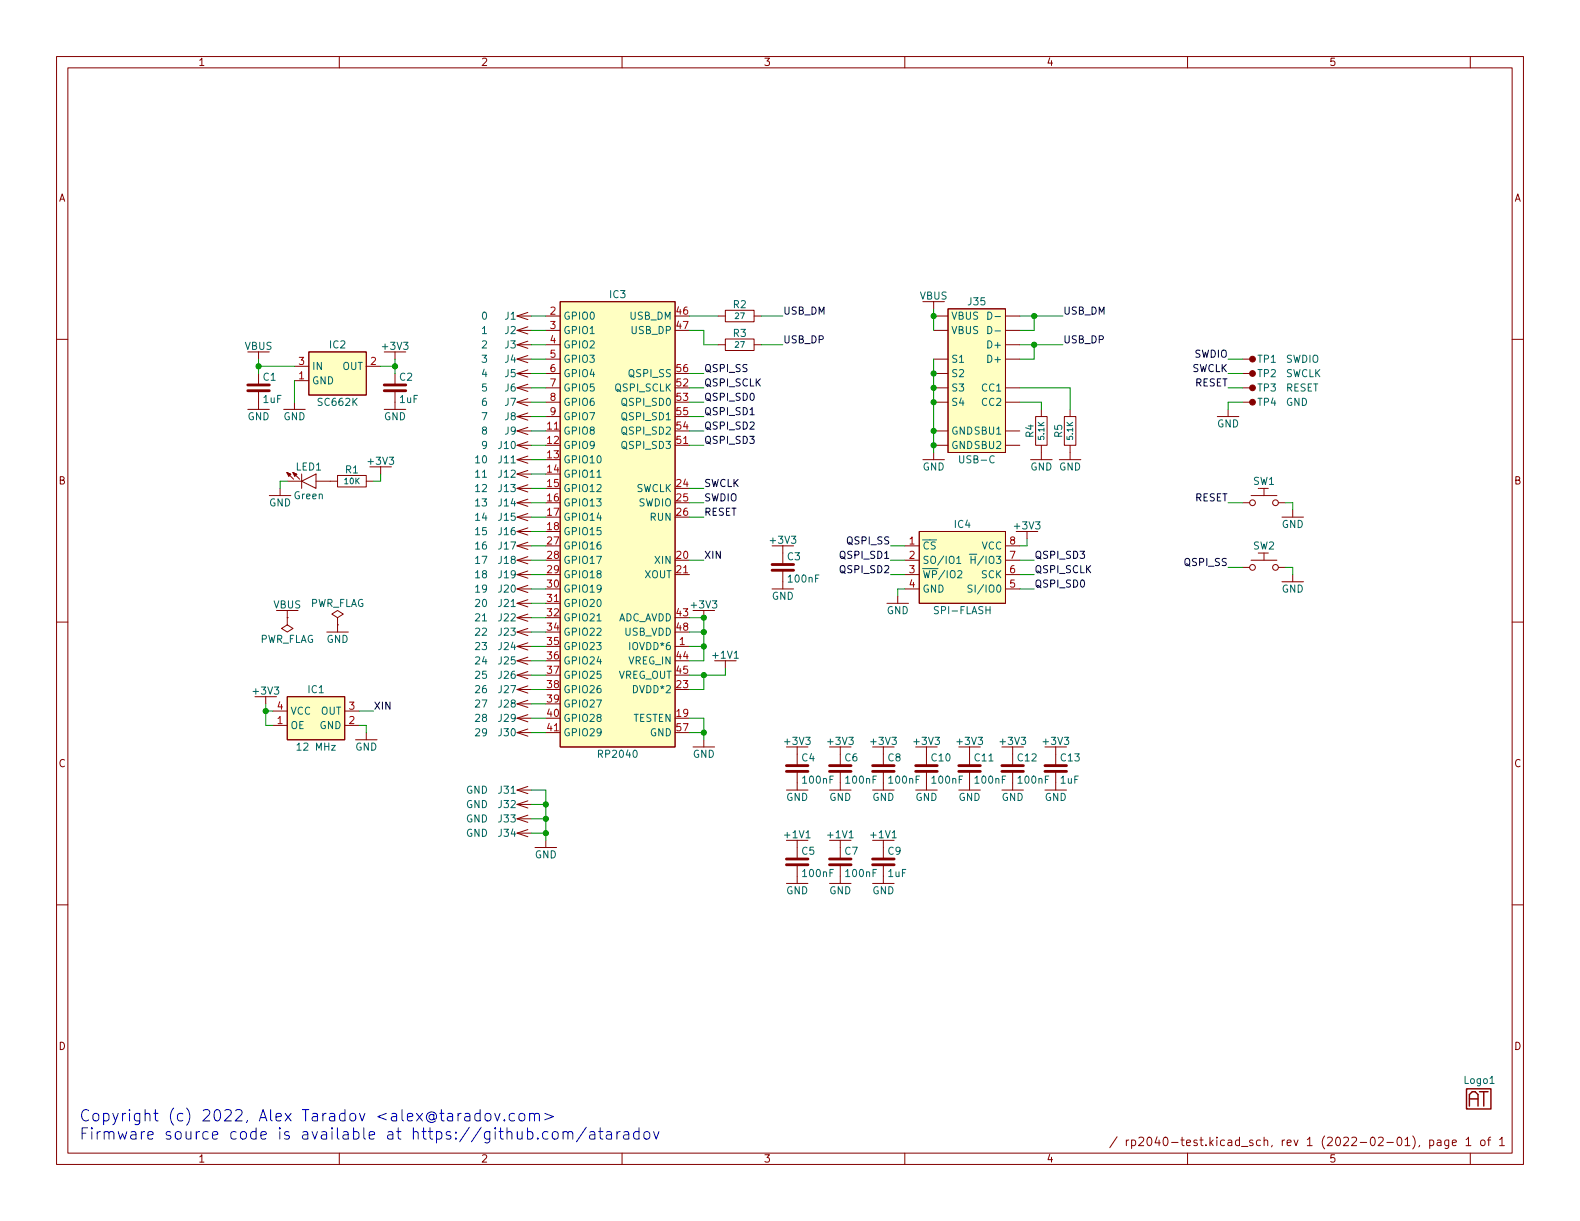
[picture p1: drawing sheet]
<svg xmlns="http://www.w3.org/2000/svg" width="279mm" height="216mm" viewBox="0 0 279 216" stroke-linecap="round" stroke-linejoin="round" font-family="sans-serif">
<g fill="none" stroke="#840000" stroke-width=".18">
<path d="M10 10h259.4v195.9h-259.4zM12 12h255.4v191.9h-255.4zM60 10v2M110 10v2M160 10v2M210 10v2M260 10v2M10 60h2M91.4 55.9l1.9 .6M91.4 55.9h2.6M91.4 58.4l1.9 .7M91.4 58.4h2.6"/>
<path d="M93.3 55.2l-1.9 .7M93.3 57.8l-1.9 .6M96.5 55.9h2.6M96.5 58.4h2.6M99.1 53.3h20.3v78.8h-20.3zM127 55.9h1.3M128.3 54.9h5v2h-5zM128.3 59.9h5v2.1h-5zM133.3 55.9h1.3M165.1 53.3v1.3M165.1 55.9h2.5M165.1 58.4h2.5"/>
<path d="M167.6 54.6h10.2v25.4h-10.2zM177.8 55.9h2.5M177.8 58.4h2.5M267.4 60h2M43.8 72.4h3.8M45.7 62.2v1.3M45.7 66v1.9M45.7 69.2v3.2M50.2 72.4h3.8M52.1 71.1v1.3M52.1 67.3h2.5M52.1 64.8h2.5"/>
<path d="M54.6 62.2h10.2v7.7h-10.2zM64.8 64.8h2.5M67.9 72.4h3.9M69.8 62.2v1.3M69.8 66v1.9M69.8 69.2v3.2M91.4 66l1.9 .7M91.4 66h2.6M91.4 76.2l1.9 .6M91.4 76.2h2.6M91.4 78.7l1.9 .7M91.4 78.7h2.6"/>
<path d="M91.4 73.7l1.9 .6M91.4 73.7h2.6M91.4 71.1l1.9 .7M91.4 71.1h2.6M91.4 68.6l1.9 .6M91.4 68.6h2.6M91.4 63.5l1.9 .6M91.4 63.5h2.6M91.4 61l1.9 .6M91.4 61h2.6M93.3 65.4l-1.9 .6M93.3 75.6l-1.9 .6"/>
<path d="M93.3 78.1l-1.9 .6M93.3 73l-1.9 .7M93.3 70.5l-1.9 .6M93.3 67.9l-1.9 .7M93.3 62.9l-1.9 .6M93.3 60.3l-1.9 .7M96.5 66h2.6M96.5 76.2h2.6M96.5 73.7h2.6M96.5 71.1h2.6M96.5 68.6h2.6M96.5 63.5h2.6"/>
<path d="M96.5 61h2.6M119.4 78.7h2.5M127 61h1.3M133.3 61h1.3M165.1 66h2.5M165.1 76.2h2.5M165.1 78.7h2.5M165.1 71.1h2.5M165.1 68.6h2.5M165.1 63.5h2.5M177.8 76.2h2.5M177.8 78.7h2.5"/>
<path d="M177.8 71.1h2.5M177.8 68.6h2.5M177.8 63.5h2.5M177.8 61h2.5M183.1 73.7h2.1v5h-2.1zM184.1 72.4v1.3M184.1 78.7v2.6M188.2 73.7h2v5h-2zM189.2 72.4v1.3M189.2 78.7v2.6M215.3 73.7h3.8M217.2 72.4v1.3"/>
<path d="M219.7 66h1.8M219.7 71.1h1.8M219.7 68.6h1.8M219.7 63.5h1.8M47.6 87.6h3.8M49.5 86.4v1.2M50.8 85.1h2.5M51.3 83.9l-.6-.3 .5 .5M51.4 83.9l-.3 .3-.4-.6 .7 .3-.7-.3 1.2 1.1M52.4 83.9l-.6-.3 .4 .5M52.5 83.9l-.4 .3-.3-.6 .7 .3-.7-.3 1.2 1.1M53.3 85.1l2.6-1.3v2.6z"/>
<path d="M53.3 83.8v2.6M55.9 85.1h3.8M59.7 84.1h5.1v2h-5.1zM64.8 85.1h1.2M67.3 82.6v1.2M91.4 86.4l1.9 .6M91.4 86.4h2.6M91.4 83.8l1.9 .7M91.4 83.8h2.6M91.4 81.3l1.9 .6M91.4 81.3h2.6M91.4 88.9l1.9 .6"/>
<path d="M91.4 88.9h2.6M91.4 99.1h2.6M91.4 91.4h2.6M91.4 96.5h2.6M91.4 94l1.9 .6M91.4 94h2.6M91.4 91.4l1.9 .7M91.4 96.5l1.9 .7M91.4 99.1l1.9 .6M93.3 85.7l-1.9 .7M93.3 83.2l-1.9 .6M93.3 80.6l-1.9 .7"/>
<path d="M93.3 88.3l-1.9 .6M93.3 93.3l-1.9 .7M93.3 90.8l-1.9 .6M93.3 95.9l-1.9 .6M93.3 98.4l-1.9 .7M138.4 96.5v3.2M160 99.1h2.6M160 96.5h2.6M162.6 94h15.2v12.7h-15.2zM163.2 81.3h3.8M165.1 80v1.3M177.8 99.1h2.5"/>
<path d="M177.8 96.5h2.5M181.6 94v1.3M182.2 81.3h3.9M187.3 81.3h3.8M219.7 88.9h1.3M221.2 87.6h4.6M221.2 99.1h4.6M223.5 86.4v1.2M223.5 97.8v1.3M226.1 88.9h1.2M226.7 91.4h3.8M228.6 90.2v1.2"/>
<path d="M10 110h2M50.8 109.2v1.3l1 .6-1 .7-1-.7 1-.6M50.8 109.2h.1M50.8 108v1.2M57.8 111.8h3.8M59.7 109.2l1-.6-1-.6-1 .6 1 .6v1.3M59.7 110.5h.1M59.7 110.5v1.3M91.4 106.7h2.6M91.4 101.6h2.6M91.4 104.1h2.6M91.4 111.8h2.6"/>
<path d="M91.4 111.8l1.9 .6M91.4 114.3l1.9 .6M91.4 114.3h2.6M91.4 116.8l1.9 .7M91.4 116.8h2.6M91.4 106.7l1.9 .6M91.4 109.2l1.9 .7M91.4 109.2h2.6M91.4 104.1l1.9 .7M91.4 119.4l1.9 .6M91.4 119.4h2.6M91.4 101.6l1.9 .6"/>
<path d="M93.3 111.1l-1.9 .7M93.3 113.7l-1.9 .6M93.3 116.2l-1.9 .6M93.3 106l-1.9 .7M93.3 108.6l-1.9 .6M93.3 103.5l-1.9 .6M93.3 118.7l-1.9 .7M93.3 101l-1.9 .6M96.5 106.7h2.6M119.4 101.6h2.5M119.4 114.3h2.5M124.5 108v1.2"/>
<path d="M128.3 116.8v1.3M136.5 104.1h3.8M138.4 101v3.1M156.8 106.7h3.9M158.7 105.4v1.3M160 101.6h2.6M160 104.1h2.6M177.8 101.6h2.5M177.8 104.1h2.5M219.7 100.3h1.3M226.1 100.3h1.2M226.7 102.9h3.8"/>
<path d="M228.6 101.6v1.3M267.4 110h2M47 123.2v1.3M48.3 128.3h2.5M48.3 125.7h2.5M50.8 123.2h10.2v7.6h-10.2zM61 128.3h2.5M61 125.7h2.5M62.9 130.8h3.8M64.8 129.5v1.3M91.4 139.7h2.6M91.4 129.5l1.9 .7"/>
<path d="M91.4 129.5h2.6M91.4 139.7l1.9 .6M91.4 121.9l1.9 .7M91.4 121.9h2.6M91.4 127l1.9 .6M91.4 127h2.6M91.4 124.5l1.9 .6M91.4 124.5h2.6M93.3 128.9l-1.9 .6M93.3 139.1l-1.9 .6M93.3 121.3l-1.9 .6M93.3 126.4l-1.9 .6"/>
<path d="M93.3 123.8l-1.9 .7M96.5 129.5h2.6M122.6 132.1h3.8M124.5 130.8v1.3M139.1 139.7h3.8M141 132.1v3.2M141 136.5v3.2M146.7 139.7h3.8M148.6 132.1v3.2M148.6 136.5v3.2M154.3 139.7h3.8M156.2 132.1v3.2"/>
<path d="M156.2 136.5v3.2M161.9 139.7h3.8M163.8 132.1v3.2M163.8 136.5v3.2M169.5 139.7h3.9M171.4 132.1v3.2M171.4 136.5v3.2M177.2 139.7h3.8M179.1 132.1v3.2M179.1 136.5v3.2M184.8 139.7h3.8M186.7 132.1v3.2"/>
<path d="M186.7 136.5v3.2M10 160h2M91.4 147.3l1.9 .7M91.4 147.3h2.6M91.4 144.8l1.9 .6M91.4 144.8h2.6M91.4 142.2l1.9 .7M91.4 142.2h2.6M93.3 146.7l-1.9 .6M93.3 144.1l-1.9 .7M93.3 141.6l-1.9 .6M94.6 149.9h3.8"/>
<path d="M96.5 148.6v1.3M139.1 156.2h3.8M141 148.6v3.2M141 153v3.2M146.7 156.2h3.8M148.6 148.6v3.2M148.6 153v3.2M154.3 156.2h3.8M156.2 148.6v3.2M156.2 153v3.2M267.4 160h2M60 203.9v2"/>
<path d="M110 203.9v2M160 203.9v2M197.5 201l-1.2 1.9M199.2 201.6v1M199.6 201.6h-.3l-.1 .3M200.1 201.6h.4l.3 .3v.4l-.1 .2h-.6M200.1 201.6v1.5M201.4 201.2l.6-.1 .2 .1 .1 .3-1 1.1h1M203 201.1h.2a.81 .81 0 0 1 .6 .6 .81 .81 0 0 1-.3 .8l-.2 .1a.81 .81 0 0 1-.6-.6 .81 .81 0 0 1 .3-.9zM204.6 201l-.3 1.1h.9M205 201.6v1M205.9 201.1h.1a.81 .81 0 0 1 .6 .6 .81 .81 0 0 1-.3 .8l-.1 .1a.81 .81 0 0 1-.6-.6 .81 .81 0 0 1 .3-.9z"/>
<path d="M207.2 202h1.1M208.8 201.6h.6M209 201.1v1.3l.4 .2M209.8 202.1l.7-.2v-.3h-.5l-.2 .2 .1 .7h.6M210 203.9v2M211.7 201.6h-.4l-.2 .2 .1 .2 .5 .1v.4h-.6M260 203.9v2M265.2 201.5l.4-.4v1.5M265.2 202.6h.8"/>
<circle cx="221.5" cy="88.9" r=".51"/>
<circle cx="225.6" cy="88.9" r=".51"/>
<circle cx="221.5" cy="100.3" r=".51"/>
<circle cx="225.6" cy="100.3" r=".51"/>
</g>
<g fill="none" stroke="#840000" stroke-width=".5">
<path d="M43.8 69.1h3.8M43.8 68.1h3.8M67.9 69.1h3.9M67.9 68.1h3.9M136.5 99.8h3.8M136.5 100.8h3.8M139.1 136.4h3.8M139.1 135.4h3.8M146.7 136.4h3.8M146.7 135.4h3.8M154.3 136.4h3.8M154.3 135.4h3.8"/>
<path d="M161.9 136.4h3.8M161.9 135.4h3.8M169.5 136.4h3.9M169.5 135.4h3.9M177.2 136.4h3.8M177.2 135.4h3.8M184.8 136.4h3.8M184.8 135.4h3.8M139.1 152.9h3.8M139.1 151.9h3.8M146.7 152.9h3.8M146.7 151.9h3.8"/>
<path d="M154.3 152.9h3.8M154.3 151.9h3.8"/>
</g>
<g fill="#ffffc2" stroke="#ffffc2" stroke-width=".18">
<path d="M54.6 62.2h10.2v7.7h-10.2z"/>
<path d="M167.6 54.6h10.2v25.4h-10.2z"/>
<path d="M162.6 94h15.2v12.7h-15.2z"/>
<path d="M99.1 53.3h20.3v78.8h-20.3z"/>
<path d="M50.8 123.2h10.2v7.6h-10.2z"/>
</g>
<path d="M259.3 192.5h4.4v3.6h-4.4zM259.8 194.3h1.6M259.8 195.6v-2.1l.5-.5h.6l.5 .5v2.1M261.6 193h1.5M262.4 193v2.6" fill="none" stroke="#840000" stroke-width=".25"/>
<path d="M174.7 55.2a.64 .64 0 0 1 .7 .6 .64 .64 0 0 1-.7 .7zM174.7 57.7a.64 .64 0 0 1 .7 .7 .64 .64 0 0 1-.7 .6zM175.9 56h1M175.9 58.5h1M105.6 84.4h.7M169.2 98.7l.4-.3v1.2M169.2 99.6h.7M105.6 109.8h.7M171.9 103.5l-.5-.1-.2 .2v.3l.6 .3 .1 .3-.2 .2h-.5M263.5 191.6h.7" fill="none" stroke="#006464" stroke-width=".18"/>
<g fill="#840000" stroke="#840000" stroke-width=".18">
<circle cx="221.5" cy="68.6" r=".51"/>
<circle cx="221.5" cy="66" r=".51"/>
<circle cx="221.5" cy="71.1" r=".51"/>
<circle cx="221.5" cy="63.5" r=".51"/>
</g>
<g fill="none" stroke="#0000c2" stroke-width=".18">
<path d="M82.2 197l.2-.1 .6 .1 .1 1.2M83.1 197.3l-.7 .1a.39 .39 0 0 0-.3 .4 .39 .39 0 0 0 .3 .4l.7-.1M84.9 197l-.6-.1-.3 .4v.5l.1 .3 .2 .1 .6-.1M84.9 196.2v2M86 197a.54 .54 0 0 1 .8 .3v.5a.54 .54 0 0 1-.5 .4 .54 .54 0 0 1-.5-.4v-.5zM87.5 196.9l.5 1.3 .4-1.3M89.2 198l.1 .1-.1 .1-.1-.1 .1-.1v.2M91 197l-.6-.1-.4 .4v.5l.2 .3 .2 .1 .6-.1M92 197a.54 .54 0 0 1 .8 .3v.5a.54 .54 0 0 1-.5 .4 .54 .54 0 0 1-.5-.4v-.5zM93.7 197.1a.5 .5 0 0 1 .8 .1v1M93.7 196.9v1.3M94.5 197.2l.3-.3 .5 .1 .1 1.2"/>
<path d="M96.3 196.9l1.6 .5-1.6 .6M103.7 199.3l-1.7 2.6M106.1 199.4v1.7l.1 .2 .4 .1M113 199.4v2M95.1 201.2l.1 .1-.1 .1-.1-.1 .1-.1v.2M96.9 200.2l-.6-.1-.3 .4v.5l.1 .3 .2 .1 .6-.1M97.8 200.3a.54 .54 0 0 1 .5-.2 .54 .54 0 0 1 .4 .4v.5a.54 .54 0 0 1-.5 .4 .54 .54 0 0 1-.5-.4zM99.6 200.3a.5 .5 0 0 1 .8 .1v1M99.6 200.1v1.3M100.4 200.4l.3-.3 .5 .1 .1 1.2M104.3 200.2l.2-.1 .6 .1 .1 1.2M105.2 200.6l-.7 .1a.39 .39 0 0 0-.3 .3 .39 .39 0 0 0 .3 .4l.7-.1"/>
<path d="M105.9 200.1h.7M107.3 200.2l.2-.1 .5 .1 .1 1.2M108.1 200.6l-.6 .1a.39 .39 0 0 0-.3 .3 .39 .39 0 0 0 .3 .4l.6-.1M109.1 200.1v1.3M109.7 200.1a.51 .51 0 0 0-.6 .4M110.3 200.2l.2-.1 .6 .1 .1 1.2M111.2 200.6l-.7 .1a.39 .39 0 0 0-.3 .3 .39 .39 0 0 0 .3 .4l.7-.1M113 200.2l-.6-.1-.4 .4v.5l.2 .3 .2 .1 .6-.1M114 200.2a.54 .54 0 0 1 .9 .3v.5a.54 .54 0 0 1-.5 .4 .54 .54 0 0 1-.5-.4v-.5zM115.6 200.1l.4 1.3 .5-1.3"/>
</g>
<g fill="none" stroke="#009600" stroke-width=".18">
<path d="M94 55.9h2.5M94 58.4h2.5M121.9 55.9h5.1M121.9 58.4h2.6v2.6h2.5M134.6 55.9h3.8M165.1 54.6v3.8M180.3 55.9h7.7M182.9 55.9v2.5h-2.6M45.7 64.8h6.4M45.7 63.5v2.5M52.1 67.3v3.8M67.3 64.8h2.5"/>
<path d="M69.8 63.5v2.5M94 68.6h2.5M94 61h2.5M94 71.1h2.5M94 63.5h2.5M94 66h2.5M94 73.7h2.5M94 78.7h2.5M94 76.2h2.5M121.9 68.6h2.6M121.9 71.1h2.6M121.9 66h2.6"/>
<path d="M121.9 73.7h2.6M121.9 78.7h2.6M121.9 76.2h2.6M134.6 61h3.8M165.1 63.5v16.5M180.3 68.6h8.9v3.8M180.3 61h7.7M180.3 71.1h3.8v1.3M182.9 61v2.5h-2.6M217.2 68.6h2.5M217.2 63.5h2.5M217.2 66h2.5"/>
<path d="M219.7 71.1h-2.5v1.3M50.8 85.1h-1.3v1.3M67.3 83.8v1.3h-1.3M94 99.1h2.5M94 96.5h2.5M94 88.9h2.5M94 94h2.5M94 83.8h2.5M94 81.3h2.5M94 86.4h2.5M94 91.4h2.5M121.9 99.1h2.6"/>
<path d="M121.9 88.9h2.6M121.9 86.4h2.6M121.9 91.4h2.6M157.5 99.1h2.5M157.5 96.5h2.5M180.3 99.1h2.6M181.6 95.3v1.2h-1.3M217.2 88.9h2.5M227.3 88.9h1.3v1.3M94 101.6h2.5M94 119.4h2.5M94 111.8h2.5"/>
<path d="M94 116.8h2.5M94 109.2h2.5M94 106.7h2.5M94 114.3h2.5M94 104.1h2.5M121.9 109.2h2.6v7.6h-2.6M121.9 111.8h2.6M121.9 114.3h2.6M124.5 119.4v2.5h-2.6M128.3 118.1v1.3h-6.4M157.5 101.6h2.5M160 104.1h-1.3v1.3"/>
<path d="M180.3 101.6h2.6M180.3 104.1h2.6M217.2 100.3h2.5M227.3 100.3h1.3v1.3M47 125.7h1.3M47 124.5v3.8h1.3M63.5 128.3h1.3v1.2M63.5 125.7h2.5M94 127h2.5M94 129.5h2.5M94 121.9h2.5M94 139.7h2.5v8.9"/>
<path d="M94 124.5h2.5M121.9 127h2.6v3.8M121.9 129.5h2.6M94 147.3h2.5M94 144.8h2.5M94 142.2h2.5"/>
</g>
<g fill="#009600" stroke="#009600" stroke-width=".18">
<circle cx="124.5" cy="109.2" r=".46"/>
<circle cx="124.5" cy="129.5" r=".46"/>
<circle cx="124.5" cy="111.8" r=".46"/>
<circle cx="47" cy="125.7" r=".46"/>
<circle cx="69.8" cy="64.8" r=".46"/>
<circle cx="45.7" cy="64.8" r=".46"/>
<circle cx="96.5" cy="147.3" r=".46"/>
<circle cx="96.5" cy="142.2" r=".46"/>
<circle cx="96.5" cy="144.8" r=".46"/>
<circle cx="182.9" cy="55.9" r=".46"/>
<circle cx="182.9" cy="61" r=".46"/>
<circle cx="165.1" cy="71.1" r=".46"/>
<circle cx="165.1" cy="76.2" r=".46"/>
<circle cx="165.1" cy="78.7" r=".46"/>
<circle cx="165.1" cy="68.6" r=".46"/>
<circle cx="165.1" cy="55.9" r=".46"/>
<circle cx="165.1" cy="66" r=".46"/>
<circle cx="124.5" cy="114.3" r=".46"/>
<circle cx="124.5" cy="119.4" r=".46"/>
</g>
<g font-size="2.8" fill="#0000c2">
<text x="14" y="198.3">Copyright (c) 2022, Alex Taradov &lt;alex@taradov.com&gt;</text>
<text x="14" y="201.5">Firmware source code is available at https://github.com/ataradov</text>
</g>
<text font-size="2.1" fill="#840000" x="212.6" y="202.6">/ rp2040-test.kicad_sch, rev 1 (2022-02-01), page 1 of 1</text>
<g font-size="1.8" fill="#840000">
<text x="35" y="11.6">1</text>
<text x="85" y="11.6">2</text>
<text x="135" y="11.6">3</text>
<text x="185" y="11.6">4</text>
<text x="235" y="11.6">5</text>
<text x="10.3" y="35.6">A</text>
<text x="267.7" y="35.6">A</text>
<text x="10.3" y="85.7">B</text>
<text x="267.7" y="85.7">B</text>
<text x="10.3" y="135.6">C</text>
<text x="267.7" y="135.6">C</text>
<text x="10.3" y="185.7">D</text>
<text x="267.7" y="185.7">D</text>
<text x="35" y="205.6">1</text>
<text x="85" y="205.6">2</text>
<text x="135" y="205.6">3</text>
<text x="185" y="205.6">4</text>
<text x="235" y="205.6">5</text>
</g>
<g font-size="1.8" fill="#006464">
<text x="107.8" y="52.7">IC3</text>
<text x="162.6" y="53">VBUS</text>
<text x="171.2" y="54">J35</text>
<text x="85.2" y="56.5">0</text>
<text x="85.2" y="59.1">1</text>
<text x="89.3" y="56.5">J1</text>
<text x="89.3" y="59.1">J2</text>
<text x="99.6" y="56.5">GPIO0</text>
<text x="99.6" y="59.1">GPIO1</text>
<text x="111.4" y="56.5">USB_DM</text>
<text x="111.7" y="59.1">USB_DP</text>
<text x="129.7" y="54.5">R2</text>
<text x="129.7" y="59.6">R3</text>
<text x="168.1" y="56.5">VBUS</text>
<text x="168.1" y="59.1">VBUS</text>
<text x="43.3" y="61.8">VBUS</text>
<text x="55.1" y="65.4">IN</text>
<text x="58.3" y="61.6">IC2</text>
<text x="60.5" y="65.4">OUT</text>
<text x="67.8" y="61.8">+3V3</text>
<text x="85.2" y="64.1">3</text>
<text x="85.2" y="61.6">2</text>
<text x="89.3" y="64.1">J4</text>
<text x="89.3" y="61.6">J3</text>
<text x="99.6" y="61.6">GPIO2</text>
<text x="99.6" y="64.1">GPIO3</text>
<text x="168.1" y="64.1">S1</text>
<text x="175" y="61.6">D+</text>
<text x="175" y="64.1">D+</text>
<text x="222.4" y="64.1">TP1</text>
<text x="227.3" y="64.1">SWDIO</text>
<text x="46.5" y="67.3">C1</text>
<text x="46.6" y="71.2">1uF</text>
<text x="55.1" y="67.9">GND</text>
<text x="56.3" y="71.8">SC662K</text>
<text x="70.7" y="67.3">C2</text>
<text x="70.7" y="71.2">1uF</text>
<text x="85.2" y="66.7">4</text>
<text x="85.2" y="71.8">6</text>
<text x="85.2" y="69.2">5</text>
<text x="89.3" y="66.7">J5</text>
<text x="89.3" y="71.8">J7</text>
<text x="89.3" y="69.2">J6</text>
<text x="99.6" y="66.7">GPIO4</text>
<text x="99.6" y="69.2">GPIO5</text>
<text x="99.6" y="71.8">GPIO6</text>
<text x="108.8" y="69.2">QSPI_SCLK</text>
<text x="110.2" y="71.8">QSPI_SD0</text>
<text x="111.3" y="66.7">QSPI_SS</text>
<text x="168.1" y="66.7">S2</text>
<text x="168.1" y="69.2">S3</text>
<text x="168.1" y="71.8">S4</text>
<text x="173.8" y="69.2">CC1</text>
<text x="173.8" y="71.8">CC2</text>
<text x="222.4" y="69.2">TP3</text>
<text x="222.4" y="66.7">TP2</text>
<text x="222.4" y="71.8">TP4</text>
<text x="227.3" y="66.7">SWCLK</text>
<text x="227.3" y="69.2">RESET</text>
<text x="227.4" y="71.8">GND</text>
<text x="43.8" y="74.3">GND</text>
<text x="50.1" y="74.3">GND</text>
<text x="67.9" y="74.3">GND</text>
<text x="85.2" y="76.8">8</text>
<text x="85.2" y="74.3">7</text>
<text x="89.3" y="76.8">J9</text>
<text x="89.3" y="74.3">J8</text>
<text x="99.6" y="76.8">GPIO8</text>
<text x="99.6" y="74.3">GPIO7</text>
<text x="110.2" y="76.8">QSPI_SD2</text>
<text x="110.2" y="74.3">QSPI_SD1</text>
<text x="168.1" y="76.8">GND SBU1</text>
<text x="182.8" y="77.3" transform="rotate(-90 182.8 77.3)">R4</text>
<text x="187.8" y="77.3" transform="rotate(-90 187.8 77.3)">R5</text>
<text x="215.2" y="75.6">GND</text>
<text x="52.3" y="83.2">LED1</text>
<text x="61.1" y="83.7">R1</text>
<text x="65.2" y="82.2">+3V3</text>
<text x="84.1" y="81.9">10</text>
<text x="85.2" y="79.4">9</text>
<text x="88.2" y="81.9">J11</text>
<text x="88.2" y="79.4">J10</text>
<text x="99.6" y="79.4">GPIO9</text>
<text x="99.6" y="81.9">GPIO10</text>
<text x="110.2" y="79.4">QSPI_SD3</text>
<text x="163.1" y="83.2">GND</text>
<text x="168.1" y="79.4">GND SBU2</text>
<text x="169.9" y="81.9">USB-C</text>
<text x="182.2" y="83.2">GND GND</text>
<text x="47.6" y="89.5">GND</text>
<text x="52.1" y="88.3">Green</text>
<text x="84.1" y="87">12</text>
<text x="84.1" y="84.5">11</text>
<text x="84.1" y="89.5">13</text>
<text x="88.2" y="87">J13</text>
<text x="88.2" y="84.5">J12</text>
<text x="88.2" y="89.5">J14</text>
<text x="99.6" y="84.5">GPIO11</text>
<text x="99.6" y="87">GPIO12</text>
<text x="99.6" y="89.5">GPIO13</text>
<text x="112.4" y="87">SWCLK</text>
<text x="112.9" y="89.5">SWDIO</text>
<text x="221.6" y="85.7">SW1</text>
<text x="84.1" y="94.6">15</text>
<text x="84.1" y="92.1">14</text>
<text x="88.2" y="94.6">J16</text>
<text x="88.2" y="92.1">J15</text>
<text x="99.6" y="92.1">GPIO14</text>
<text x="99.6" y="94.6">GPIO15</text>
<text x="115" y="92.1">RUN</text>
<text x="168.8" y="93.3">IC4</text>
<text x="179.5" y="93.6">+3V3</text>
<text x="226.6" y="93.3">GND</text>
<text x="84.1" y="97.2">16</text>
<text x="84.1" y="99.7">17</text>
<text x="88.2" y="97.2">J17</text>
<text x="88.2" y="99.7">J18</text>
<text x="99.6" y="97.2">GPIO16</text>
<text x="99.6" y="99.7">GPIO17</text>
<text x="115.9" y="99.7">XIN</text>
<text x="136.3" y="96.1">+3V3</text>
<text x="139.3" y="99.1">C3</text>
<text x="163.1" y="97.2">~{CS}</text>
<text x="163.1" y="99.7">SO/IO1</text>
<text x="171.3" y="99.7">~{H}/IO3</text>
<text x="173.6" y="97.2">VCC</text>
<text x="221.6" y="97.2">SW2</text>
<text x="48.3" y="107.6">VBUS</text>
<text x="54.7" y="107.3">PWR_FLAG</text>
<text x="84.1" y="107.3">20</text>
<text x="84.1" y="104.8">19</text>
<text x="84.1" y="102.2">18</text>
<text x="88.2" y="107.3">J21</text>
<text x="88.2" y="104.8">J20</text>
<text x="88.2" y="102.2">J19</text>
<text x="99.6" y="102.2">GPIO18</text>
<text x="99.6" y="104.8">GPIO19</text>
<text x="99.6" y="107.3">GPIO20</text>
<text x="114" y="102.2">XOUT</text>
<text x="122.4" y="107.6">+3V3</text>
<text x="136.5" y="106">GND</text>
<text x="139.5" y="103">100nF</text>
<text x="163.1" y="102.2">~{WP}/IO2</text>
<text x="163.1" y="104.8">GND</text>
<text x="172.3" y="104.8">SI/IO0</text>
<text x="173.6" y="102.2">SCK</text>
<text x="226.6" y="104.8">GND</text>
<text x="45.8" y="113.7">PWR_FLAG</text>
<text x="57.7" y="113.7">GND</text>
<text x="84.1" y="112.4">22</text>
<text x="84.1" y="109.9">21</text>
<text x="88.2" y="112.4">J23</text>
<text x="88.2" y="109.9">J22</text>
<text x="99.6" y="109.9">GPIO21</text>
<text x="99.6" y="112.4">GPIO22</text>
<text x="109" y="109.9">ADC_AVDD</text>
<text x="110.4" y="112.4">USB_VDD</text>
<text x="156.8" y="108.6">GND</text>
<text x="165.5" y="108.6">SPI-FLASH</text>
<text x="84.1" y="114.9">23</text>
<text x="84.1" y="117.5">24</text>
<text x="88.2" y="114.9">J24</text>
<text x="88.2" y="117.5">J25</text>
<text x="99.6" y="114.9">GPIO23</text>
<text x="99.6" y="117.5">GPIO24</text>
<text x="111.1" y="117.5">VREG_IN</text>
<text x="111.6" y="114.9">IOVDD*6</text>
<text x="126.2" y="116.5">+1V1</text>
<text x="44.9" y="122.8">+3V3</text>
<text x="54.5" y="122.6">IC1</text>
<text x="84.1" y="122.6">26</text>
<text x="84.1" y="125.1">27</text>
<text x="84.1" y="120">25</text>
<text x="88.2" y="122.6">J27</text>
<text x="88.2" y="125.1">J28</text>
<text x="88.2" y="120">J26</text>
<text x="99.6" y="120">GPIO25</text>
<text x="99.6" y="122.6">GPIO26</text>
<text x="99.6" y="125.1">GPIO27</text>
<text x="109.1" y="120">VREG_OUT</text>
<text x="112.2" y="122.6">DVDD*2</text>
<text x="51.3" y="128.9">OE</text>
<text x="51.3" y="126.4">VCC</text>
<text x="56.5" y="128.9">GND</text>
<text x="56.7" y="126.4">OUT</text>
<text x="84.1" y="130.2">29</text>
<text x="84.1" y="127.6">28</text>
<text x="88.2" y="130.2">J30</text>
<text x="88.2" y="127.6">J29</text>
<text x="99.6" y="127.6">GPIO28</text>
<text x="99.6" y="130.2">GPIO29</text>
<text x="111.9" y="127.6">TESTEN</text>
<text x="114.9" y="130.2">GND</text>
<text x="138.9" y="131.7">+3V3</text>
<text x="146.5" y="131.7">+3V3</text>
<text x="154.1" y="131.7">+3V3</text>
<text x="161.7" y="131.7">+3V3</text>
<text x="169.4" y="131.7">+3V3</text>
<text x="177" y="131.7">+3V3</text>
<text x="184.6" y="131.7">+3V3</text>
<text x="52.8" y="132.7">12 MHz</text>
<text x="62.8" y="132.7">GND</text>
<text x="106" y="134">RP2040</text>
<text x="122.5" y="134">GND</text>
<text x="141.8" y="134.6">C4</text>
<text x="149.4" y="134.6">C6</text>
<text x="157" y="134.6">C8</text>
<text x="164.8" y="134.6">C10</text>
<text x="172.4" y="134.6">C11</text>
<text x="180" y="134.6">C12</text>
<text x="187.6" y="134.6">C13</text>
<text x="82.4" y="142.9">GND</text>
<text x="82.4" y="140.3">GND</text>
<text x="88.2" y="142.9">J32</text>
<text x="88.2" y="140.3">J31</text>
<text x="139" y="141.6">GND</text>
<text x="142.1" y="138.6">100nF</text>
<text x="146.6" y="141.6">GND</text>
<text x="149.7" y="138.6">100nF</text>
<text x="154.2" y="141.6">GND</text>
<text x="157.3" y="138.6">100nF</text>
<text x="161.9" y="141.6">GND</text>
<text x="164.9" y="138.6">100nF</text>
<text x="169.5" y="141.6">GND</text>
<text x="172.5" y="138.6">100nF</text>
<text x="177.1" y="141.6">GND</text>
<text x="180.2" y="138.6">100nF</text>
<text x="184.7" y="141.6">GND</text>
<text x="187.6" y="138.6">1uF</text>
<text x="82.4" y="148">GND</text>
<text x="82.4" y="145.4">GND</text>
<text x="88.2" y="148">J34</text>
<text x="88.2" y="145.4">J33</text>
<text x="138.9" y="148.2">+1V1</text>
<text x="146.5" y="148.2">+1V1</text>
<text x="154.1" y="148.2">+1V1</text>
<text x="94.6" y="151.8">GND</text>
<text x="141.8" y="151.1">C5</text>
<text x="142.1" y="155.1">100nF</text>
<text x="149.4" y="151.1">C7</text>
<text x="149.7" y="155.1">100nF</text>
<text x="157" y="151.1">C9</text>
<text x="157.1" y="155.1">1uF</text>
<text x="139" y="158.1">GND</text>
<text x="146.6" y="158.1">GND</text>
<text x="154.2" y="158.1">GND</text>
<text x="259" y="191.6">Logo1</text>
</g>
<g font-size="1.8" fill="#a90000">
<text x="97.3" y="55.6">2</text>
<text x="97.3" y="58.2">3</text>
<text x="119.7" y="55.6">46</text>
<text x="119.7" y="58.2">47</text>
<text x="52.8" y="64.5">3</text>
<text x="65.5" y="64.5">2</text>
<text x="97.3" y="60.7">4</text>
<text x="97.3" y="63.2">5</text>
<text x="97.3" y="65.8">6</text>
<text x="119.7" y="65.8">56</text>
<text x="52.8" y="67.1">1</text>
<text x="97.3" y="68.3">7</text>
<text x="97.3" y="70.9">8</text>
<text x="119.7" y="68.3">52</text>
<text x="119.7" y="70.9">53</text>
<text x="96.8" y="75.9">11</text>
<text x="97.3" y="73.4">9</text>
<text x="119.7" y="75.9">54</text>
<text x="119.7" y="73.4">55</text>
<text x="96.8" y="78.5">12</text>
<text x="96.8" y="81">13</text>
<text x="96.8" y="83.6">14</text>
<text x="119.7" y="78.5">51</text>
<text x="96.8" y="86.1">15</text>
<text x="96.8" y="88.6">16</text>
<text x="119.7" y="86.1">24</text>
<text x="119.7" y="88.6">25</text>
<text x="96.8" y="91.2">17</text>
<text x="96.8" y="93.7">18</text>
<text x="119.7" y="91.2">26</text>
<text x="96.8" y="96.3">27</text>
<text x="96.8" y="98.8">28</text>
<text x="96.8" y="101.3">29</text>
<text x="119.7" y="98.8">20</text>
<text x="119.7" y="101.3">21</text>
<text x="160.8" y="96.3">1</text>
<text x="160.8" y="98.8">2</text>
<text x="160.8" y="101.3">3</text>
<text x="178.6" y="101.3">6</text>
<text x="178.6" y="98.8">7</text>
<text x="178.6" y="96.3">8</text>
<text x="96.8" y="103.9">30</text>
<text x="96.8" y="106.4">31</text>
<text x="160.8" y="103.9">4</text>
<text x="178.6" y="103.9">5</text>
<text x="96.8" y="109">32</text>
<text x="96.8" y="111.5">34</text>
<text x="119.7" y="109">43</text>
<text x="119.7" y="111.5">48</text>
<text x="96.8" y="114">35</text>
<text x="96.8" y="116.6">36</text>
<text x="96.8" y="119.1">37</text>
<text x="119.7" y="116.6">44</text>
<text x="119.7" y="119.1">45</text>
<text x="120.2" y="114">1</text>
<text x="49" y="125.5">4</text>
<text x="61.7" y="125.5">3</text>
<text x="96.8" y="121.7">38</text>
<text x="96.8" y="124.2">39</text>
<text x="119.7" y="121.7">23</text>
<text x="49" y="128">1</text>
<text x="61.7" y="128">2</text>
<text x="96.8" y="126.7">40</text>
<text x="96.8" y="129.3">41</text>
<text x="119.7" y="126.7">19</text>
<text x="119.7" y="129.3">57</text>
</g>
<g font-size="1.8" fill="#0f0f0f">
<text x="138.4" y="55.6">USB_DM</text>
<text x="188" y="55.6">USB_DM</text>
<text x="124.5" y="65.8">QSPI_SS</text>
<text x="138.4" y="60.7">USB_DP</text>
<text x="188" y="60.7">USB_DP</text>
<text x="210.7" y="65.8">SWCLK</text>
<text x="211.2" y="63.2">SWDIO</text>
<text x="124.5" y="70.9">QSPI_SD0</text>
<text x="124.5" y="68.3">QSPI_SCLK</text>
<text x="211.3" y="68.3">RESET</text>
<text x="124.5" y="73.4">QSPI_SD1</text>
<text x="124.5" y="75.9">QSPI_SD2</text>
<text x="124.5" y="78.5">QSPI_SD3</text>
<text x="124.5" y="86.1">SWCLK</text>
<text x="124.5" y="88.6">SWDIO</text>
<text x="211.3" y="88.6">RESET</text>
<text x="124.5" y="91.2">RESET</text>
<text x="124.5" y="98.8">XIN</text>
<text x="148.8" y="98.8">QSPI_SD1</text>
<text x="148.8" y="101.3">QSPI_SD2</text>
<text x="149.9" y="96.3">QSPI_SS</text>
<text x="182.9" y="101.3">QSPI_SCLK</text>
<text x="182.9" y="98.8">QSPI_SD3</text>
<text x="209.6" y="100.1">QSPI_SS</text>
<text x="182.9" y="103.9">QSPI_SD0</text>
<text x="66" y="125.5">XIN</text>
</g>
<g font-size="1.4" fill="#006464">
<text x="130" y="56.4">27</text>
<text x="130" y="61.5">27</text>
<text x="184.7" y="77.7" transform="rotate(-90 184.7 77.7)">5.1K</text>
<text x="189.7" y="77.7" transform="rotate(-90 189.7 77.7)">5.1K</text>
<text x="60.9" y="85.6">10K</text>
</g>
</svg>
